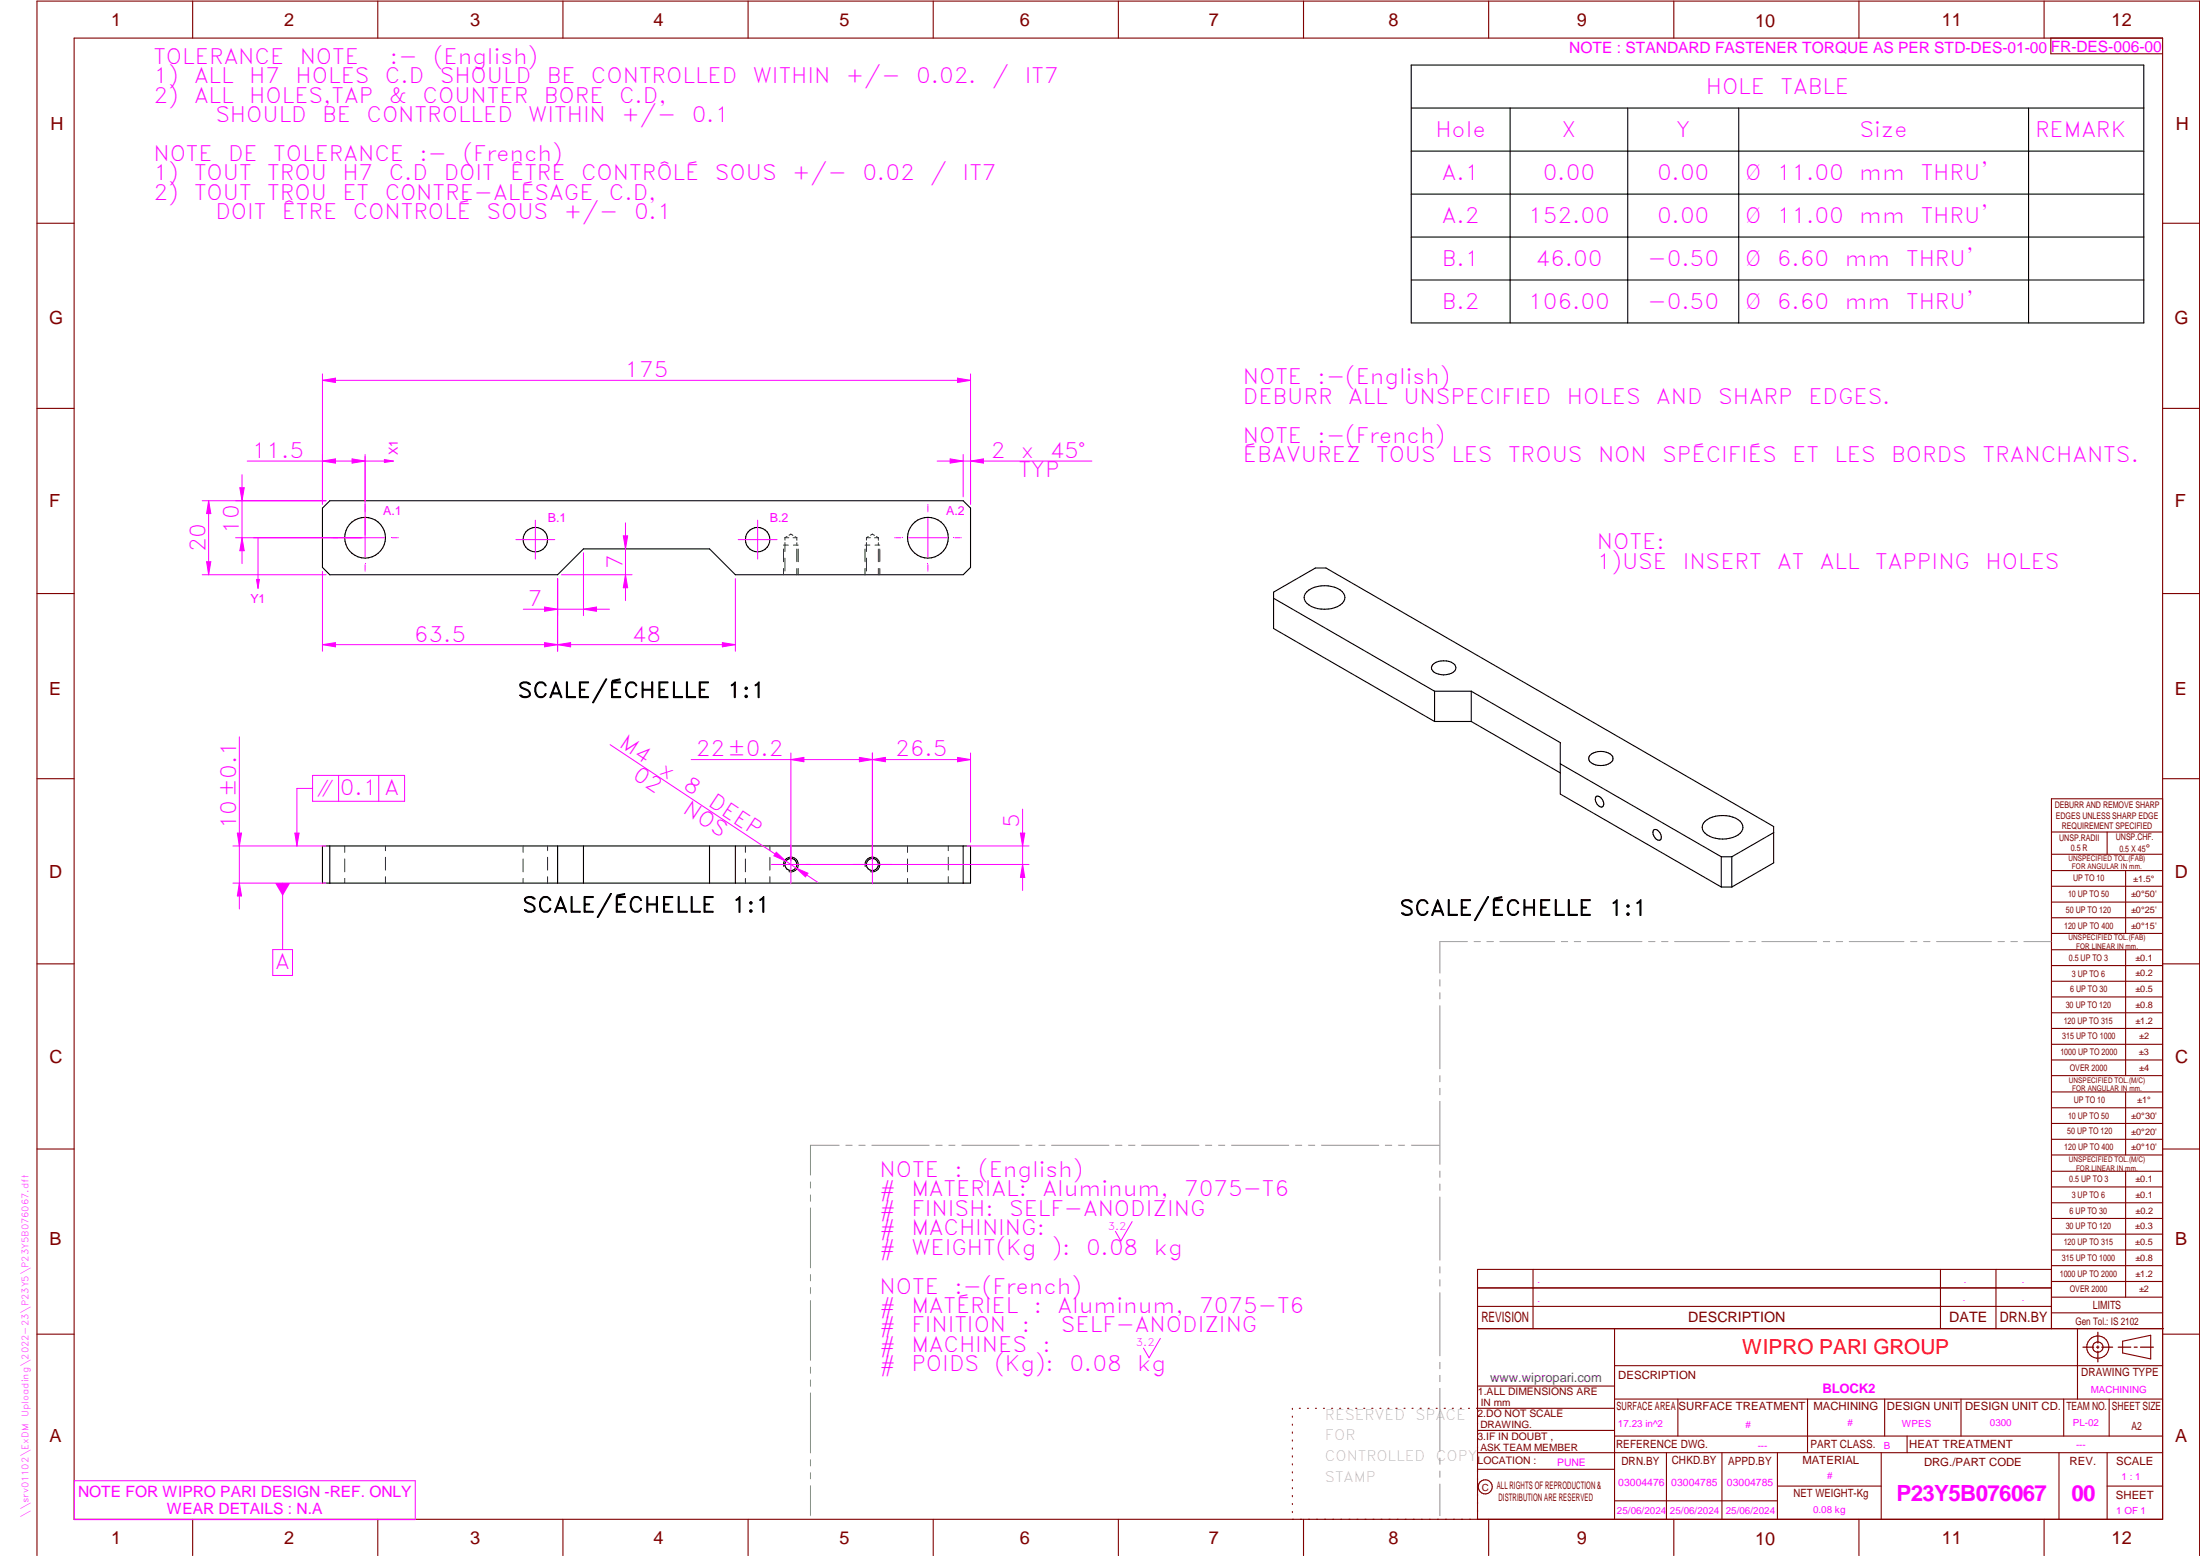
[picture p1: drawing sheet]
<svg xmlns="http://www.w3.org/2000/svg" width="594mm" height="420mm" viewBox="0 0 594 420" stroke-linecap="round" stroke-linejoin="round" font-family="sans-serif">
<g fill="none" stroke="#800000" stroke-width=".3">
<path d="M20 10.3h564v400h-564zM52 .3v10M102 .3v10M152 .3v10M202 .3v10M252 .3v10M302 .3v10M352 .3v10M402 .3v10M452 .3v10M502 .3v10M552 .3v10"/>
<path d="M553.8 10.3v4.2h30.2M10 60.3h10M584 60.3h10M10 110.3h10M584 110.3h10M10 160.3h10M584 160.3h10M10 210.3h10M584 215.7h-30v143.1M584 210.3h10M554 224.7h30M554 230.7h30"/>
<path d="M554 235.1h30M554 239.3h30M569 224.7v6M574 235.1v17M554 243.6h30M554 247.8h30M554 252.1h30M554 256.5h30M574 256.5v33.9M10 260.3h10M554 260.7h30M554 265h30"/>
<path d="M554 269.2h30M554 273.5h30M554 277.7h30M584 260.3h10M554 282h30M554 286.2h30M554 290.4h30M554 294.9h30M554 299.1h30M574 294.9v17M10 310.3h10M554 303.4h30"/>
<path d="M554 307.6h30M554 311.9h30M554 316.3h30M574 316.3v34M584 310.3h10M554 320.5h30M554 324.8h30M554 329h30M554 333.2h30M554 337.5h30M399 358.8h185.2M399 352.8h155"/>
<path d="M399 347.8h155M414 342.8v16M436 358.8v51.5M524 342.8v16M539 342.8v16M554 341.8h30M554 346h30M554 350.3h30M554 354.5h30M554 342.8h-155v67.5M561 358.8v19M10 360.3h10"/>
<path d="M399 374.3h37M436 377.8h148M453.1 377.8v10M488.1 377.8v14.5M508.9 377.8v10M529.5 377.8v10M557.3 377.8v10M569.5 377.8v10M573.2 362.2l7.6-1.6v6.3l-7.6-1.6zM584 368.8h-148M584 360.3h10M349 380.3v.3"/>
<path d="M349 382.4v.3M349 384.6v.3M349 386.7v.3M349 388.8v.3M349 391v.3M349 393.1v.3M349 395.3v.3M349 397.4v.3M349 399.5v.3M350.9 380.3h.2M353.1 380.3h.2M355.2 380.3h.3"/>
<path d="M357.4 380.3h.3M359.6 380.3h.3M361.7 380.3h.3M363.9 380.3h.3M366.1 380.3h.3M368.3 380.3h.2M370.4 380.3h.3M372.6 380.3h.3M374.8 380.3h.3M376.9 380.3h.4M379.1 380.3h.3M381.3 380.3h.3"/>
<path d="M383.4 380.3h.4M385.6 380.3h.3M387.8 380.3h.3M390 380.3h.3M392.2 380.3h.3M394.3 380.3h.3M396.5 380.3h.3M398.7 380.3h37.3M399 396.7h37M399 392.3h185M399 386.2h37M436 387.8h148"/>
<path d="M450 392.3v18M465 392.3v18M480 392.3v18M508 392.3v18M515 387.8v4.5M556 392.3v18M569 392.3v18M52 410.3v9.7M102 410.3v9.7M152 410.3v9.7M202 410.3v9.7M252 410.3v9.7"/>
<path d="M302 410.3v9.7M349 401.7v.3M349 403.8v.4M349 406v.3M349 408.1v.3M352 410.3v9.7M402 410.3v9.7M436 405.3h44M452 410.3v9.7M480 401.3h28M502 410.3v9.7M552 410.3v9.7"/>
<path d="M569 401.3h15M10 420v-419.7h584v419.7"/>
<circle cx="566.5" cy="363.7" r="1.39"/>
<circle cx="566.5" cy="363.8" r="3"/>
<circle cx="401.1" cy="401.5" r="1.9"/>
</g>
<path d="M98.6 140v10.5M93.3 145.2h10.5M139.3 145.7h10.5M144.6 140.5v10.5M199.3 145.7h10.5M204.6 140.5v10.5M208.3 233.4h32.5M213.6 228.2v10.5M235.6 228.2v10.5M305.7 329.9l-3 5.2-1.5-2.6M313.3 361.4l-3 5.2-1.5-2.6M20.1 399.8h92v10.5h-92z" fill="none" stroke="#f0f" stroke-width=".27"/>
<g fill="none" stroke="#949494" stroke-width=".27">
<path d="M396.2 254.3h-7.4v8.5M398.1 254.3h1.6M401.5 254.3h1.8M405 254.3h14.8M421.6 254.3h1.7M425.1 254.3h1.7M428.6 254.3h14.8M445.2 254.3h1.7M448.7 254.3h1.7M452.2 254.3h14.8M468.8 254.3h1.7M472.3 254.3h1.7"/>
<path d="M475.8 254.3h14.8M492.4 254.3h1.7M495.8 254.3h1.8M499.4 254.3h14.7M516 254.3h1.6M519.4 254.3h1.8M522.9 254.3h14.8M539.5 254.3h1.7M543 254.3h1.7M546.5 254.3h7.4M388.8 264.5v1.8M388.8 268.1v1.6"/>
<path d="M388.8 271.6v17M388.8 290.4v1.7M388.8 293.9v1.7M388.8 297.4v17M218.9 319.2v1.6M226.6 309.2h-7.7v8.1M228.4 309.2h1.7M231.9 309.2h1.7M235.4 309.2h15.5M252.7 309.2h1.7M256.2 309.2h1.7M259.7 309.2h15.5"/>
<path d="M277 309.2h1.7M280.5 309.2h1.7M284 309.2h15.5M301.2 309.2h1.8M304.8 309.2h1.7M308.3 309.2h15.5M325.5 309.2h1.7M329.1 309.2h1.6M332.6 309.2h15.4M349.8 309.2h1.7M353.3 309.2h1.7M356.8 309.2h15.5"/>
<path d="M374.1 309.2h1.7M377.6 309.2h1.7M381.1 309.2h7.7M388.8 316.2v1.7M388.8 319.7v1.7M218.9 322.6v1.8M218.9 326.1v16.2M388.8 323.2v17.1M218.9 344.1v1.8M218.9 347.6v1.7M218.9 351.2v16.1M388.8 342.1v1.6"/>
<path d="M388.8 345.6v1.7M388.8 349v17.1M218.9 369.1v1.7M218.9 372.6v1.8M218.9 376.1v16.2M388.8 367.9v1.7M388.8 371.4v1.7M388.8 374.9v17M218.9 394.1v1.8M218.9 397.6v1.7M388.8 393.7v1.7M388.8 397.2v1.7"/>
<path d="M218.9 401.2v8.1M388.8 400.7v8.6"/>
</g>
<path d="M566.5 359.7v3M562.5 363.8h2.9M566.1 363.8h.7M566.5 363.4v.7M566.5 364.9v2.8M567.6 363.8h2.9M572 363.8h3.4M576.3 363.8h.8M578 363.8h3.5" fill="none" stroke="#800000" stroke-width=".34"/>
<g fill="none" stroke="#000" stroke-width=".3">
<path d="M87.1 137.2l2-2h171l2 2v16l-2 2h-61.5l-7-7h-34l-7 7h-61.5l-2-2zM89.1 228.4v10.1M150.6 228.4h48M150.6 228.4h-63.5v10.1h175v-10.1h-63.5M150.6 228.4v10.1M157.6 228.4v10.1M191.6 228.4v10.1M198.6 228.4v10.1M260.1 228.4v10.1"/>
<circle cx="98.6" cy="145.2" r="5.5"/>
<circle cx="144.6" cy="145.7" r="3.3"/>
<circle cx="204.6" cy="145.7" r="3.3"/>
<circle cx="250.6" cy="145.2" r="5.5"/>
<circle cx="213.6" cy="233.4" r="1.61"/>
<circle cx="235.6" cy="233.4" r="1.62"/>
</g>
<g fill="none" stroke="#008000" stroke-width=".27">
<path d="M211.6 148.3v3.4M211.6 153.5v1.7M211.6 147.2h1.3M212 145.2h1M212 145.2v.6M212 146.5v2.4M212 150.7v3.5M212.5 144.9l-.5 .3M213.1 144.5l.5-.3 .5 .4M214.2 145.2h1M214.3 147.2h1.3M214.7 144.9l.5 .3"/>
<path d="M215.2 145.2v.7M215.2 146.6v.6M215.2 148.3v3.4M215.2 153.5v1.7M215.6 148.3v3.4M215.6 153.5v1.7M233.6 148.3v3.4M233.6 153.5v1.7M233.6 147.2h1.3M234 145.2v.6M234 146.5v2.4M234 150.7v3.5"/>
<path d="M234 145.2h1M234.5 144.9l-.5 .3M235.1 144.5l.5-.3 .5 .4M236.2 145.2h1M236.3 147.2h1.3M236.7 144.9l.5 .3M237.2 145.2v.7M237.2 146.6v.6M237.2 148.3v3.4M237.2 153.5v1.7M237.6 148.3v3.4M237.6 153.5v1.7"/>
<path d="M93.1 228.4v1.8M93.1 231.9v3.5M93.1 237.2v1.3M104.1 228.4v1.3M104.1 231.5v3.4M104.1 236.7v1.8M141.3 228.4v1.8M141.3 231.9v3.5M141.3 237.2v1.3M147.9 228.4v1.3M147.9 231.5v3.4M147.9 236.7v1.8"/>
<path d="M201.3 228.4v1.8M201.3 231.9v3.5M201.3 237.2v1.3M207.9 228.4v1.3M207.9 231.5v3.4M207.9 236.7v1.8M245.1 228.4v1.8M245.1 231.9v3.5M245.1 237.2v1.3M256.1 228.4v1.3M256.1 231.5v3.4M256.1 236.7v1.8"/>
</g>
<path d="M211.7 234a2 2 0 0 1 1.7-2.5 2 2 0 0 1 2.2 2.1 2 2 0 0 1-2.5 1.8M233.6 234a2 2 0 0 1 1.8-2.6 2 2 0 0 1 2.1 2.2 2 2 0 0 1-2.4 1.8" fill="none" stroke="#000" stroke-width=".27"/>
<path d="M98.6 136.2v.1M98.6 136.5v1.4M98.6 138.1v.1M105.9 145.2h1.4M107.5 145.2h.1" fill="none" stroke="#f0f" stroke-width=".27"/>
<path d="M89.6 145.2h.1M89.9 145.2h1.4" fill="none" stroke="#f0f" stroke-width=".27"/>
<path d="M250.6 140v10.5M98.6 152.5v1.4M98.6 154.1v.1M245.3 145.2h10.5" fill="none" stroke="#f0f" stroke-width=".27"/>
<path d="M250.6 136.2v.1M250.6 136.5v1.4M250.6 138.1v.1M257.8 145.2h1.4M259.5 145.2h.1" fill="none" stroke="#f0f" stroke-width=".27"/>
<path d="M241.6 145.2h.1M241.9 145.2h1.4" fill="none" stroke="#f0f" stroke-width=".27"/>
<path d="M87.1 122.7v13.4M87.1 124.5l3.5-.6v1.2zM98.6 122.7v12.5M250.6 152.5v1.4M250.6 154.1v.1" fill="none" stroke="#f0f" stroke-width=".27"/>
<g fill="none" stroke="#000" stroke-width=".3">
<path d="M352.9 159.8a7.9 7.9 0 0 1 9.6 0 2.18 2.18 0 0 1-.6 3.6 8.2 8.2 0 0 1-9-.5 2.03 2.03 0 0 1 0-3.1zM343.9 161.5l43.5 25.1M386.9 179.5a4.7 4.7 0 0 1 5.9 0 1.5 1.5 0 0 1-.9 2.3 4.9 4.9 0 0 1-5-.7 1.17 1.17 0 0 1 0-1.6zM387.4 194.8l-43.5-25.1v-9.8l11.3-6.5h2.8l121 69.8v9.8l-11.4 6.5M387.4 194.8h9.9M387.4 186.6h9.9M387.4 186.6v8.2M397.3 186.6v8.2M397.3 186.6l24 13.9v13.9l43.5 25.1M397.3 194.8l24 13.9M421.3 206.2l43.5 25.2M429.3 204a4.4 4.4 0 0 1 6.2 .4 1.87 1.87 0 0 1-1.8 2.1 4 4 0 0 1-4.6-1.3l-.1-.4z"/>
<path d="M431 215.1a1.43 1.43 0 0 1 1.9 1.2 1.04 1.04 0 0 1-.5 1.6 2.15 2.15 0 0 1-1.4-2.8zM446.6 224.1a1.62 1.62 0 0 1 2 1.7l-.1 .8a1.21 1.21 0 0 1-1.9-.8 1.57 1.57 0 0 1 0-1.7zM460.4 221.8a8 8 0 0 1 9.5 0 2.39 2.39 0 0 1-1.2 4 7.7 7.7 0 0 1-8.7-1.3 2.03 2.03 0 0 1 .4-2.7zM464.8 231.4h2.8M464.8 231.4v8.1M464.8 239.5h2.8M467.6 231.4v8.1M479 224.8l-11.4 6.6"/>
</g>
<path d="M87.1 124.5l3.5-.6v1.2z" fill="#f0f"/>
<path d="M95.1 123.9l3.5 .6-3.5 .6z" fill="none" stroke="#f0f" stroke-width=".27"/>
<path d="M95.1 123.9l3.5 .6-3.5 .6z" fill="#f0f"/>
<path d="M63.6 135.2h24.4M64.8 131.7h1.1l-.5 3.5zM66.8 124.5h31.8M63.6 145.2h33.9" fill="none" stroke="#f0f" stroke-width=".27"/>
<path d="M64.8 131.7h1.1l-.5 3.5z" fill="#f0f"/>
<path d="M65.4 145.2l.5 3.5h-1.1z" fill="none" stroke="#f0f" stroke-width=".27"/>
<path d="M65.4 145.2l.5 3.5h-1.1z" fill="#f0f"/>
<path d="M65.4 128.2v24M87.1 154.3v21.6M150.6 156.3v19.6M87.1 174.1l3.5-.6v1.2z" fill="none" stroke="#f0f" stroke-width=".27"/>
<path d="M87.1 174.1l3.5-.6v1.2z" fill="#f0f"/>
<path d="M147.1 173.5l3.5 .6-3.5 .6z" fill="none" stroke="#f0f" stroke-width=".27"/>
<path d="M147.1 173.5l3.5 .6-3.5 .6z" fill="#f0f"/>
<path d="M150.6 156.3v19.6M198.6 156.3v19.6M87.1 174.1h63.5M150.6 174.1l3.5-.6v1.2z" fill="none" stroke="#f0f" stroke-width=".27"/>
<path d="M150.6 174.1l3.5-.6v1.2z" fill="#f0f"/>
<path d="M195.1 173.5l3.5 .6-3.5 .6z" fill="none" stroke="#f0f" stroke-width=".27"/>
<path d="M195.1 173.5l3.5 .6-3.5 .6z" fill="#f0f"/>
<path d="M151.6 155.2h19.1M168.9 155.2l.6 3.5h-1.2zM150.6 174.1h48" fill="none" stroke="#f0f" stroke-width=".27"/>
<path d="M168.9 155.2l.6 3.5h-1.2z" fill="#f0f"/>
<path d="M168.3 144.7h1.2l-.6 3.5z" fill="none" stroke="#f0f" stroke-width=".27"/>
<path d="M168.3 144.7h1.2l-.6 3.5z" fill="#f0f"/>
<path d="M150.6 156.3v9.9M157.6 149.3v16.9M168.9 141.2v21M147.1 163.9l3.5 .6-3.5 .6z" fill="none" stroke="#f0f" stroke-width=".27"/>
<path d="M147.1 163.9l3.5 .6-3.5 .6z" fill="#f0f"/>
<path d="M157.6 164.5l3.5-.6v1.2z" fill="none" stroke="#f0f" stroke-width=".27"/>
<path d="M157.6 164.5l3.5-.6v1.2z" fill="#f0f"/>
<path d="M54.6 135.2h33.4M56.3 135.2l.6 3.5h-1.1zM54.6 155.2h33.4M141.3 164.5h23.3" fill="none" stroke="#f0f" stroke-width=".27"/>
<path d="M56.3 135.2l.6 3.5h-1.1z" fill="#f0f"/>
<path d="M55.8 151.7h1.1l-.6 3.5z" fill="none" stroke="#f0f" stroke-width=".27"/>
<path d="M55.8 151.7h1.1l-.6 3.5z" fill="#f0f"/>
<path d="M56.3 135.2v20M98.6 123.3v21.2M98.6 124.5h7.6M103.8 124.1l2.4 .4-2.4 .4z" fill="none" stroke="#f0f" stroke-width=".27"/>
<path d="M103.8 124.1l2.4 .4-2.4 .4z" fill="#f0f"/>
<path d="M68.4 145.2h29.5M69.3 156.5h.8l-.4 2.3zM69.7 145.2v13.6" fill="none" stroke="#f0f" stroke-width=".27"/>
<path d="M69.3 156.5h.8l-.4 2.3z" fill="#f0f"/>
<path d="M381.1 17.6h197.8v69.6h-197.8zM381.1 29.2h197.8M407.8 29.2v58M439.5 29.2v58M469.5 29.2v58M547.8 29.2v58M381.1 40.8h197.8M381.1 52.4h197.8M381.1 64h197.8M381.1 75.6h197.8" fill="none" stroke="#000" stroke-width=".3"/>
<path d="M87.1 101v35.1M87.1 102.7l3.5-.6v1.2zM262.1 101v35.1" fill="none" stroke="#f0f" stroke-width=".27"/>
<path d="M87.1 102.7l3.5-.6v1.2z" fill="#f0f"/>
<path d="M258.6 102.1l3.5 .6-3.5 .6z" fill="none" stroke="#f0f" stroke-width=".27"/>
<path d="M258.6 102.1l3.5 .6-3.5 .6z" fill="#f0f"/>
<path d="M87.1 102.7h175M235.6 203.3v29.1M235.6 205.1l3.5-.6v1.2zM262.1 203.3v24.1" fill="none" stroke="#f0f" stroke-width=".27"/>
<path d="M235.6 205.1l3.5-.6v1.2z" fill="#f0f"/>
<path d="M258.6 204.5l3.5 .6-3.5 .6z" fill="none" stroke="#f0f" stroke-width=".27"/>
<path d="M258.6 204.5l3.5 .6-3.5 .6z" fill="#f0f"/>
<path d="M213.6 203.3v29.1M232.1 204.5l3.5 .6-3.5 .6zM235.6 205.1h26.5M235.6 203.3v29.1" fill="none" stroke="#f0f" stroke-width=".27"/>
<path d="M232.1 204.5l3.5 .6-3.5 .6z" fill="#f0f"/>
<path d="M213.6 205.1l3.5-.6v1.2z" fill="none" stroke="#f0f" stroke-width=".27"/>
<path d="M213.6 205.1l3.5-.6v1.2z" fill="#f0f"/>
<path d="M186.6 205.1h49M236.6 233.4h41.3M261.1 228.4h16.8M275.5 225h1.2l-.6 3.4z" fill="none" stroke="#f0f" stroke-width=".27"/>
<path d="M275.5 225h1.2l-.6 3.4z" fill="#f0f"/>
<path d="M276.1 233.4l.6 3.5h-1.2z" fill="none" stroke="#f0f" stroke-width=".27"/>
<path d="M276.1 233.4l.6 3.5h-1.2z" fill="#f0f"/>
<path d="M164.8 201.1l56 37.1M276.1 218.5v22M214.9 234.4l3.3 1.4-.7 1z" fill="none" stroke="#f0f" stroke-width=".27"/>
<path d="M214.9 234.4l3.3 1.4-.7 1z" fill="#f0f"/>
<path d="M209.6 230.1l2.6 2.4-3.2-1.4z" fill="none" stroke="#f0f" stroke-width=".27"/>
<path d="M209.6 230.1l2.6 2.4-3.2-1.4z" fill="#f0f"/>
<path d="M260.1 122.7v11.5M262.1 122.7v13.4M262.1 124.5l3.5-.6v1.2z" fill="none" stroke="#f0f" stroke-width=".27"/>
<path d="M262.1 124.5l3.5-.6v1.2z" fill="#f0f"/>
<path d="M256.6 123.9l3.5 .6-3.5 .6z" fill="none" stroke="#f0f" stroke-width=".27"/>
<path d="M256.6 123.9l3.5 .6-3.5 .6z" fill="#f0f"/>
<path d="M253.1 124.5h41.7M62.9 228.4h25.1M62.9 238.5h25.1M64.1 225h1.1l-.6 3.4z" fill="none" stroke="#f0f" stroke-width=".27"/>
<path d="M64.1 225h1.1l-.6 3.4z" fill="#f0f"/>
<path d="M64.6 238.5l.6 3.4h-1.1z" fill="none" stroke="#f0f" stroke-width=".27"/>
<path d="M64.6 238.5l.6 3.4h-1.1z" fill="#f0f"/>
<path d="M64.6 199v46.4M76.3 238.5v17.9" fill="none" stroke="#f0f" stroke-width=".27"/>
<path d="M74.3 238.5h4.1l-2.1 3.4z" fill="#f0f"/>
<path d="M80.2 212.9v15.5M73.7 256.4h5.3v7h-5.3z" fill="none" stroke="#f0f" stroke-width=".27"/>
<path d="M79.6 225h1.2l-.6 3.4z" fill="#f0f"/>
<path d="M80.2 212.9h4.2M84.4 209.4h24.9v7h-24.9zM91.4 209.4v7M102.3 209.4v7M79.6 225h1.2l-.6 3.4z" fill="none" stroke="#f0f" stroke-width=".27"/>
<g font-size="6" fill="#f0f">
<text x="512.1" y="405.2">P23Y5B076067</text>
<text x="559.4" y="405.2">00</text>
</g>
<g font-size="5.7" fill="#f0f">
<text x="41.4" y="17.2">TOLERANCE</text>
<text x="80.9" y="17.2">NOTE</text>
<text x="105.3" y="17.2">:-</text>
<text x="116.9" y="17.2">(English)</text>
<text x="41.4" y="22.5">1)</text>
<text x="52.4" y="22.5">ALL</text>
<text x="67.3" y="22.5">H7</text>
<text x="79.8" y="22.5">HOLES</text>
<text x="103.9" y="22.5">C.D</text>
<text x="118.8" y="22.5">SHOULD</text>
<text x="147.7" y="22.5">BE</text>
<text x="159.6" y="22.5">CONTROLLED</text>
<text x="203.3" y="22.5">WITHIN</text>
<text x="228.4" y="22.5">+/-</text>
<text x="247.4" y="22.5">0.02.</text>
<text x="267.9" y="22.5">/</text>
<text x="276.8" y="22.5">IT7</text>
<text x="41.4" y="27.7">2)</text>
<text x="52.4" y="27.7">ALL</text>
<text x="67.3" y="27.7">HOLES,TAP</text>
<text x="105" y="27.7">&amp;</text>
<text x="114.1" y="27.7">COUNTER</text>
<text x="146.9" y="27.7">BORE</text>
<text x="167.2" y="27.7">C.D,</text>
<text x="460.6" y="25.3">HOLE</text>
<text x="480.8" y="25.3">TABLE</text>
<text x="58.2" y="33">SHOULD</text>
<text x="87" y="33">BE</text>
<text x="99" y="33">CONTROLLED</text>
<text x="142.7" y="33">WITHIN</text>
<text x="167.8" y="33">+/-</text>
<text x="186.8" y="33">0.1</text>
<text x="387.6" y="36.9">Hole</text>
<text x="421.7" y="36.9">X</text>
<text x="452.6" y="36.9">Y</text>
<text x="502.2" y="36.9">Size</text>
<text x="549.5" y="36.9">REMARK</text>
<text x="41.4" y="43.5">NOTE</text>
<text x="61.6" y="43.5">DE</text>
<text x="73.8" y="43.5">TOLERANCE</text>
<text x="113.3" y="43.5">:-</text>
<text x="125" y="43.5">(French)</text>
<text x="41.4" y="48.7">1)</text>
<text x="41.4" y="54">2)</text>
<text x="52.4" y="54">TOUT</text>
<text x="52.4" y="48.7">TOUT</text>
<text x="72.1" y="54">TROU</text>
<text x="72.1" y="48.7">TROU</text>
<text x="92.4" y="54">ET</text>
<text x="92.5" y="48.7">H7</text>
<text x="103.9" y="54">CONTRE-ALÉSAGE</text>
<text x="105" y="48.7">C.D</text>
<text x="119.8" y="48.7">DOIT</text>
<text x="137.7" y="48.7">ÊTRE</text>
<text x="156.9" y="48.7">CONTRÔLÉ</text>
<text x="164.4" y="54">C.D,</text>
<text x="193.1" y="48.7">SOUS</text>
<text x="213.9" y="48.7">+/-</text>
<text x="232.9" y="48.7">0.02</text>
<text x="251.2" y="48.7">/</text>
<text x="259.9" y="48.7">IT7</text>
<text x="389.4" y="48.5">A.1</text>
<text x="416.6" y="48.5">0.00</text>
<text x="447.5" y="48.5">0.00</text>
<text x="471.2" y="48.5">Ø</text>
<text x="479.8" y="48.5">11.00</text>
<text x="502.1" y="48.5">mm</text>
<text x="518.7" y="48.5">THRU'</text>
<text x="58.2" y="59.2">DOIT</text>
<text x="76.1" y="59.2">ÊTRE</text>
<text x="95.3" y="59.2">CONTROLÉ</text>
<text x="131.4" y="59.2">SOUS</text>
<text x="152.2" y="59.2">+/-</text>
<text x="171.2" y="59.2">0.1</text>
<text x="389.4" y="60.1">A.2</text>
<text x="412.7" y="60.1">152.00</text>
<text x="447.5" y="60.1">0.00</text>
<text x="471.2" y="60.1">Ø</text>
<text x="479.8" y="60.1">11.00</text>
<text x="502.1" y="60.1">mm</text>
<text x="518.7" y="60.1">THRU'</text>
<text x="389.4" y="71.7">B.1</text>
<text x="414.6" y="71.7">46.00</text>
<text x="444.9" y="71.7">-0.50</text>
<text x="471.2" y="71.7">Ø</text>
<text x="479.8" y="71.7">6.60</text>
<text x="498.1" y="71.7">mm</text>
<text x="514.7" y="71.7">THRU'</text>
<text x="389.4" y="83.4">B.2</text>
<text x="412.7" y="83.4">106.00</text>
<text x="444.9" y="83.4">-0.50</text>
<text x="471.2" y="83.4">Ø</text>
<text x="479.8" y="83.4">6.60</text>
<text x="498.1" y="83.4">mm</text>
<text x="514.7" y="83.4">THRU'</text>
<text x="168.6" y="101.9">175</text>
<text x="335.6" y="103.8">NOTE</text>
<text x="355.8" y="103.8">:-(English)</text>
<text x="335.6" y="109">DEBURR</text>
<text x="364.1" y="109">ALL</text>
<text x="379" y="109">UNSPECIFIED</text>
<text x="423.1" y="109">HOLES</text>
<text x="447.3" y="109">AND</text>
<text x="463.9" y="109">SHARP</text>
<text x="488.3" y="109">EDGES.</text>
<text x="335.6" y="119.5">NOTE</text>
<text x="355.8" y="119.5">:-(French)</text>
<text x="68" y="123.6">11.5</text>
<text x="267.5" y="123.6">2</text>
<text x="275.7" y="123.6">x</text>
<text x="283.5" y="123.6">45°</text>
<text x="335.6" y="124.8">ÉBAVUREZ</text>
<text x="371.6" y="124.8">TOUS</text>
<text x="391.9" y="124.8">LES</text>
<text x="407.2" y="124.8">TROUS</text>
<text x="431.5" y="124.8">NON</text>
<text x="448.9" y="124.8">SPÉCIFIÉS</text>
<text x="484" y="124.8">ET</text>
<text x="495.3" y="124.8">LES</text>
<text x="510.7" y="124.8">BORDS</text>
<text x="535.3" y="124.8">TRANCHANTS.</text>
<text x="275" y="128.9">TYP</text>
<text x="55.5" y="149.1" transform="rotate(-90 55.5 149.1)">20</text>
<text x="64.5" y="144.1" transform="rotate(-90 64.5 144.1)">10</text>
<text x="431.2" y="148.3">NOTE:</text>
<text x="168.1" y="153.7" transform="rotate(-90 168.1 153.7)">7</text>
<text x="431.2" y="153.6">1)USE</text>
<text x="454.4" y="153.6">INSERT</text>
<text x="479.9" y="153.6">AT</text>
<text x="491.4" y="153.6">ALL</text>
<text x="506.3" y="153.6">TAPPING</text>
<text x="536.2" y="153.6">HOLES</text>
<text x="142.5" y="163.6">7</text>
<text x="111.8" y="173.2">63.5</text>
<text x="170.6" y="173.2">48</text>
<text x="167" y="201.5" transform="rotate(34 167 201.5)">M4</text>
<text x="177.7" y="208.6" transform="rotate(34 177.7 208.6)">x</text>
<text x="187.9" y="204.2">22±0.2</text>
<text x="241.8" y="204.2">26.5</text>
<text x="91.8" y="214.6">0.1 A</text>
<text x="170.6" y="210.2" transform="rotate(34 170.6 210.2)">02</text>
<text x="184.2" y="212.9" transform="rotate(34 184.2 212.9)">8</text>
<text x="184.1" y="219.2" transform="rotate(34 184.1 219.2)">NOS</text>
<text x="191" y="217.4" transform="rotate(34 191 217.4)">DEEP</text>
<text x="63.8" y="223.9" transform="rotate(-90 63.8 223.9)">10±0.1</text>
<text x="275.2" y="223.6" transform="rotate(-90 275.2 223.6)">5</text>
<text x="74.3" y="261.7">A</text>
<text x="237.5" y="317.8">NOTE</text>
<text x="257.7" y="317.8">:</text>
<text x="264.1" y="317.8">(English)</text>
<text x="237.5" y="323">#</text>
<text x="246.1" y="323">MATERIAL:</text>
<text x="281.5" y="323">Aluminum,</text>
<text x="319.8" y="323">7075-T6</text>
<text x="237.5" y="328.3">#</text>
<text x="246.1" y="328.3">FINISH:</text>
<text x="272.5" y="328.3">SELF-ANODIZING</text>
<text x="237.5" y="333.5">#</text>
<text x="246.1" y="333.5">MACHINING:</text>
<text x="237.5" y="338.8">#</text>
<text x="246.1" y="338.8">WEIGHT(Kg</text>
<text x="284" y="338.8">):</text>
<text x="293.3" y="338.8">0.08</text>
<text x="311.6" y="338.8">kg</text>
<text x="237.5" y="349.3">NOTE</text>
<text x="257.7" y="349.3">:-(French)</text>
<text x="237.5" y="354.5">#</text>
<text x="237.5" y="359.8">#</text>
<text x="246.1" y="359.8">FINITION</text>
<text x="246.1" y="354.5">MATÉRIEL</text>
<text x="275.9" y="359.8">:</text>
<text x="279.2" y="354.5">:</text>
<text x="285.6" y="354.5">Aluminum,</text>
<text x="286.5" y="359.8">SELF-ANODIZING</text>
<text x="323.8" y="354.5">7075-T6</text>
<text x="237.5" y="365">#</text>
<text x="246.1" y="365">MACHINES</text>
<text x="281.5" y="365">:</text>
<text x="237.5" y="370.3">#</text>
<text x="246.1" y="370.3">POIDS</text>
<text x="268.5" y="370.3">(Kg):</text>
<text x="288.8" y="370.3">0.08</text>
<text x="307.1" y="370.3">kg</text>
</g>
<g font-size="5.7">
<text x="139.8" y="188.4">SCALE/ÉCHELLE</text>
<text x="196.3" y="188.4">1:1</text>
<text x="141" y="246.3">SCALE/ÉCHELLE</text>
<text x="197.6" y="246.3">1:1</text>
<text x="377.9" y="247.2">SCALE/ÉCHELLE</text>
<text x="434.4" y="247.2">1:1</text>
</g>
<text font-size="5.6" fill="#f00" x="470.5" y="365.5">WIPRO PARI GROUP</text>
<text font-size="5.4" fill="#f0f" x="85.7" y="214.6">i</text>
<g font-size="4.9" fill="#800000">
<text x="30" y="6.9">1</text>
<text x="76.7" y="6.9">2</text>
<text x="127" y="6.9">3</text>
<text x="176.5" y="6.9">4</text>
<text x="226.7" y="6.9">5</text>
<text x="275.4" y="6.9">6</text>
<text x="326.4" y="6.9">7</text>
<text x="375" y="6.9">8</text>
<text x="425.8" y="6.9">9</text>
<text x="473.9" y="7.3">10</text>
<text x="524.3" y="6.9">11</text>
<text x="570.2" y="6.9">12</text>
<text x="13.6" y="35.1">H</text>
<text x="587.6" y="35.1">H</text>
<text x="13.2" y="87.5">G</text>
<text x="587.2" y="87.5">G</text>
<text x="13.2" y="137">F</text>
<text x="587.2" y="137">F</text>
<text x="13.2" y="187.6">E</text>
<text x="587.2" y="187.6">E</text>
<text x="13.2" y="237">D</text>
<text x="587.2" y="237">D</text>
<text x="13.4" y="287.1">C</text>
<text x="587.4" y="287.1">C</text>
<text x="13.4" y="336.2">B</text>
<text x="587.4" y="336.2">B</text>
<text x="13.4" y="389.3">A</text>
<text x="587.4" y="389.3">A</text>
<text x="30" y="416.9">1</text>
<text x="76.7" y="416.9">2</text>
<text x="127" y="416.9">3</text>
<text x="176.5" y="416.9">4</text>
<text x="226.7" y="416.9">5</text>
<text x="275.4" y="416.9">6</text>
<text x="326.4" y="416.9">7</text>
<text x="375" y="416.9">8</text>
<text x="425.8" y="416.9">9</text>
<text x="473.9" y="417.3">10</text>
<text x="524.3" y="416.9">11</text>
<text x="570.2" y="416.9">12</text>
</g>
<g font-size="4.2" fill="#f0f">
<text x="423.7" y="14.3">NOTE : STANDARD FASTENER TORQUE AS PER STD-DES-01-00</text>
<text x="553.8" y="14">FR-DES-006-00</text>
<text x="21.1" y="404.3">NOTE FOR WIPRO PARI DESIGN -REF. ONLY</text>
<text x="45.1" y="408.8">WEAR DETAILS : N.A</text>
</g>
<g font-size="3.9" fill="#800000">
<text x="400" y="357.1">REVISION</text>
<text x="455.9" y="357.1">DESCRIPTION</text>
<text x="526.4" y="357.1">DATE</text>
<text x="540" y="357.1">DRN.BY</text>
</g>
<g font-size="3.9" fill="#c0c0c0">
<text x="357.8" y="383.3">RESERVED</text>
<text x="382.3" y="383.3">SPACE</text>
<text x="357.8" y="388.9">FOR</text>
<text x="357.8" y="394.5">CONTROLLED</text>
<text x="387.8" y="394.5">COPY</text>
<text x="357.8" y="400">STAMP</text>
</g>
<text font-size="3.6" fill="#f0f" x="492.2" y="376.1">BLOCK2</text>
<text font-size="3.5" fill="#00f" x="402.4" y="373.3">www.wipropari.com</text>
<g font-size="3.4" fill="#f0f">
<text x="107.4" y="122.8" transform="rotate(-90 107.4 122.8)">X1</text>
<text x="103.5" y="139">A.1</text>
<text x="147.9" y="141">B.1</text>
<text x="207.9" y="141">B.2</text>
<text x="255.5" y="139">A.2</text>
<text x="67.6" y="162.9">Y1</text>
</g>
<g font-size="3.1" fill="#800000">
<text x="565.1" y="353.5">LIMITS</text>
<text x="562" y="371.7">DRAWING TYPE</text>
<text x="437" y="372.3">DESCRIPTION</text>
<text x="436.5" y="380.8">SURFACE AREA</text>
<text x="453.3" y="380.8">SURFACE TREATMENT</text>
<text x="489.7" y="380.8">MACHINING</text>
<text x="509.5" y="380.8">DESIGN UNIT</text>
<text x="530.6" y="380.8">DESIGN UNIT CD.</text>
<text x="558" y="380.6">TEAM NO.</text>
<text x="570.3" y="380.7">SHEET SIZE</text>
<text x="575.6" y="386.1">A2</text>
<text x="436.4" y="391.1">REFERENCE DWG.</text>
<text x="437.8" y="395.5">DRN.BY</text>
<text x="451.4" y="395.4">CHKD.BY</text>
<text x="466.6" y="395.5">APPD.BY</text>
<text x="486.7" y="395.4">MATERIAL</text>
<text x="488.9" y="390.9">PART CLASS.</text>
<text x="515.6" y="390.9">HEAT TREATMENT</text>
<text x="519.6" y="395.9">DRG./PART CODE</text>
<text x="558.9" y="395.5">REV.</text>
<text x="571.4" y="395.6">SCALE</text>
<text x="484.3" y="404.2">NET WEIGHT-Kg</text>
<text x="571.4" y="404.7">SHEET</text>
</g>
<text font-size="3" fill="#800000" x="579.5" y="230.1">°</text>
<g font-size="2.8" fill="#f0f">
<text x="299.1" y="332.1">3.2</text>
<text x="306.7" y="363.6">3.2</text>
<text x="420.5" y="396">PUNE</text>
<text x="437" y="401.2">03004476</text>
<text x="451.3" y="401.2">03004785</text>
<text x="466.3" y="401.2">03004785</text>
</g>
<g font-size="2.8" fill="#800000">
<text x="560.4" y="357.7">Gen Tol.: IS 2102</text>
<text x="399.1" y="376.6">1.ALL DIMENSIONS ARE</text>
<text x="399" y="382.7">2.DO NOT SCALE</text>
<text x="399" y="388.7">3.IF IN DOUBT ,</text>
<text x="399" y="395.4">LOCATION :</text>
<text x="404.2" y="402">ALL RIGHTS OF REPRODUCTION &amp;</text>
<text x="404.7" y="405.4">DISTRIBUTION ARE RESERVED</text>
</g>
<g font-size="2.7" fill="#f0f">
<text x="564.6" y="376.2">MACHINING</text>
<text x="436.9" y="385.4">17.23 in^2</text>
<text x="471.4" y="385.5">#</text>
<text x="498.9" y="385">#</text>
<text x="513.6" y="385.3">WPES</text>
<text x="537.3" y="385.1">0300</text>
<text x="559.7" y="385.1">PL-02</text>
<text x="474.6" y="391.2">---</text>
<text x="508.7" y="391.2">B</text>
<text x="560.6" y="391.1">---</text>
<text x="493.4" y="399.5">#</text>
<text x="572.8" y="399.7">1 : 1</text>
<text x="436.6" y="408.7">25/06/2024</text>
<text x="450.9" y="408.8">25/06/2024</text>
<text x="466" y="408.9">25/06/2024</text>
<text x="489.6" y="408.5">0.08 kg</text>
<text x="571.4" y="408.7">1 OF 1</text>
</g>
<g font-size="2.7" fill="#800000">
<text x="399.9" y="379.7">IN mm</text>
<text x="399.7" y="385.7">DRAWING.</text>
<text x="399.7" y="391.8">ASK TEAM MEMBER</text>
<text x="400.1" y="402.5">C</text>
</g>
<g font-size="2.5" fill="#800000">
<text x="554.9" y="218.3">DEBURR AND REMOVE SHARP</text>
<text x="555.2" y="221">EDGES UNLESS SHARP EDGE</text>
<text x="556.1" y="227.1">UNSP.RADII</text>
<text x="556.8" y="223.8">REQUIREMENT SPECIFIED</text>
<text x="571.4" y="226.9">UNSP.CHF.</text>
<text x="559.2" y="229.9">0.5 R</text>
<text x="572.3" y="230.1">0.5 X 45</text>
<text x="559.8" y="238">UP TO 10</text>
<text x="576.1" y="238.1">±1.5°</text>
<text x="558.5" y="242.2">10 UP TO 50</text>
<text x="575.5" y="242.3">±0°50'</text>
<text x="557.4" y="250.7">120 UP TO 400</text>
<text x="557.9" y="246.5">50 UP TO 120</text>
<text x="575.5" y="250.7">±0°15'</text>
<text x="575.5" y="246.5">±0°25'</text>
<text x="558.7" y="259.4">0.5 UP TO 3</text>
<text x="559.5" y="263.7">3 UP TO 6</text>
<text x="576.6" y="263.6">±0.2</text>
<text x="576.6" y="259.4">±0.1</text>
<text x="559" y="267.9">6 UP TO 30</text>
<text x="576.6" y="267.9">±0.5</text>
<text x="557.8" y="272.2">30 UP TO 120</text>
<text x="576.6" y="272.2">±0.8</text>
<text x="556.9" y="280.7">315 UP TO 1000</text>
<text x="557.3" y="276.4">120 UP TO 315</text>
<text x="576.6" y="276.4">±1.2</text>
<text x="577.7" y="280.7">±2</text>
<text x="556.4" y="284.9">1000 UP TO 2000</text>
<text x="577.6" y="284.9">±3</text>
<text x="558.9" y="289.2">OVER 2000</text>
<text x="577.7" y="289.3">±4</text>
<text x="560" y="297.9">UP TO 10</text>
<text x="577.1" y="297.9">±1°</text>
<text x="558.5" y="302.1">10 UP TO 50</text>
<text x="575.5" y="302.1">±0°30'</text>
<text x="557.4" y="310.6">120 UP TO 400</text>
<text x="558.2" y="306.3">50 UP TO 120</text>
<text x="575.5" y="310.6">±0°10'</text>
<text x="575.5" y="306.4">±0°20'</text>
<text x="558.8" y="319.2">0.5 UP TO 3</text>
<text x="559.4" y="323.4">3 UP TO 6</text>
<text x="576.6" y="319.2">±0.1</text>
<text x="576.6" y="323.5">±0.1</text>
<text x="558.9" y="327.7">6 UP TO 30</text>
<text x="576.7" y="327.7">±0.2</text>
<text x="557.8" y="332">30 UP TO 120</text>
<text x="576.6" y="332">±0.3</text>
<text x="556.8" y="340.5">315 UP TO 1000</text>
<text x="557.3" y="336.3">120 UP TO 315</text>
<text x="576.6" y="336.3">±0.5</text>
<text x="576.6" y="340.5">±0.8</text>
<text x="556.2" y="344.7">1000 UP TO 2000</text>
<text x="576.6" y="344.7">±1.2</text>
<text x="558.9" y="349">OVER 2000</text>
<text x="577.6" y="349">±2</text>
</g>
<g font-size="2.5" fill="#f0f">
<text x="415.2" y="346.4">.</text>
<text x="530.3" y="346.5">.</text>
<text x="545.9" y="346.4">.</text>
<text x="415.2" y="351.5">.</text>
<text x="530" y="351.3">.</text>
<text x="545.9" y="351.4">.</text>
</g>
<g font-size="2.4" fill="#f0f">
<text x="7.7" y="382.7" transform="rotate(-90 7.7 382.7)">Uploading\2022-23\P23Y5\P23Y5B076067.dft</text>
<text x="7.7" y="409.8" transform="rotate(-90 7.7 409.8)">\\srv01102\ExDM</text>
</g>
<g font-size="2.1" fill="#800000">
<text x="558.5" y="232.4">UNSPECIFIED TOL.(FAB)</text>
<text x="559.5" y="234.7">FOR ANGULAR IN mm.</text>
<text x="558.6" y="253.9">UNSPECIFIED TOL.(FAB)</text>
<text x="560.7" y="256.3">FOR LINEAR IN mm.</text>
<text x="558.7" y="292.3">UNSPECIFIED TOL.(M/C)</text>
<text x="559.6" y="294.7">FOR ANGULAR IN mm.</text>
<text x="558.7" y="313.7">UNSPECIFIED TOL.(M/C)</text>
<text x="560.6" y="316.1">FOR LINEAR IN mm.</text>
</g>
</svg>
